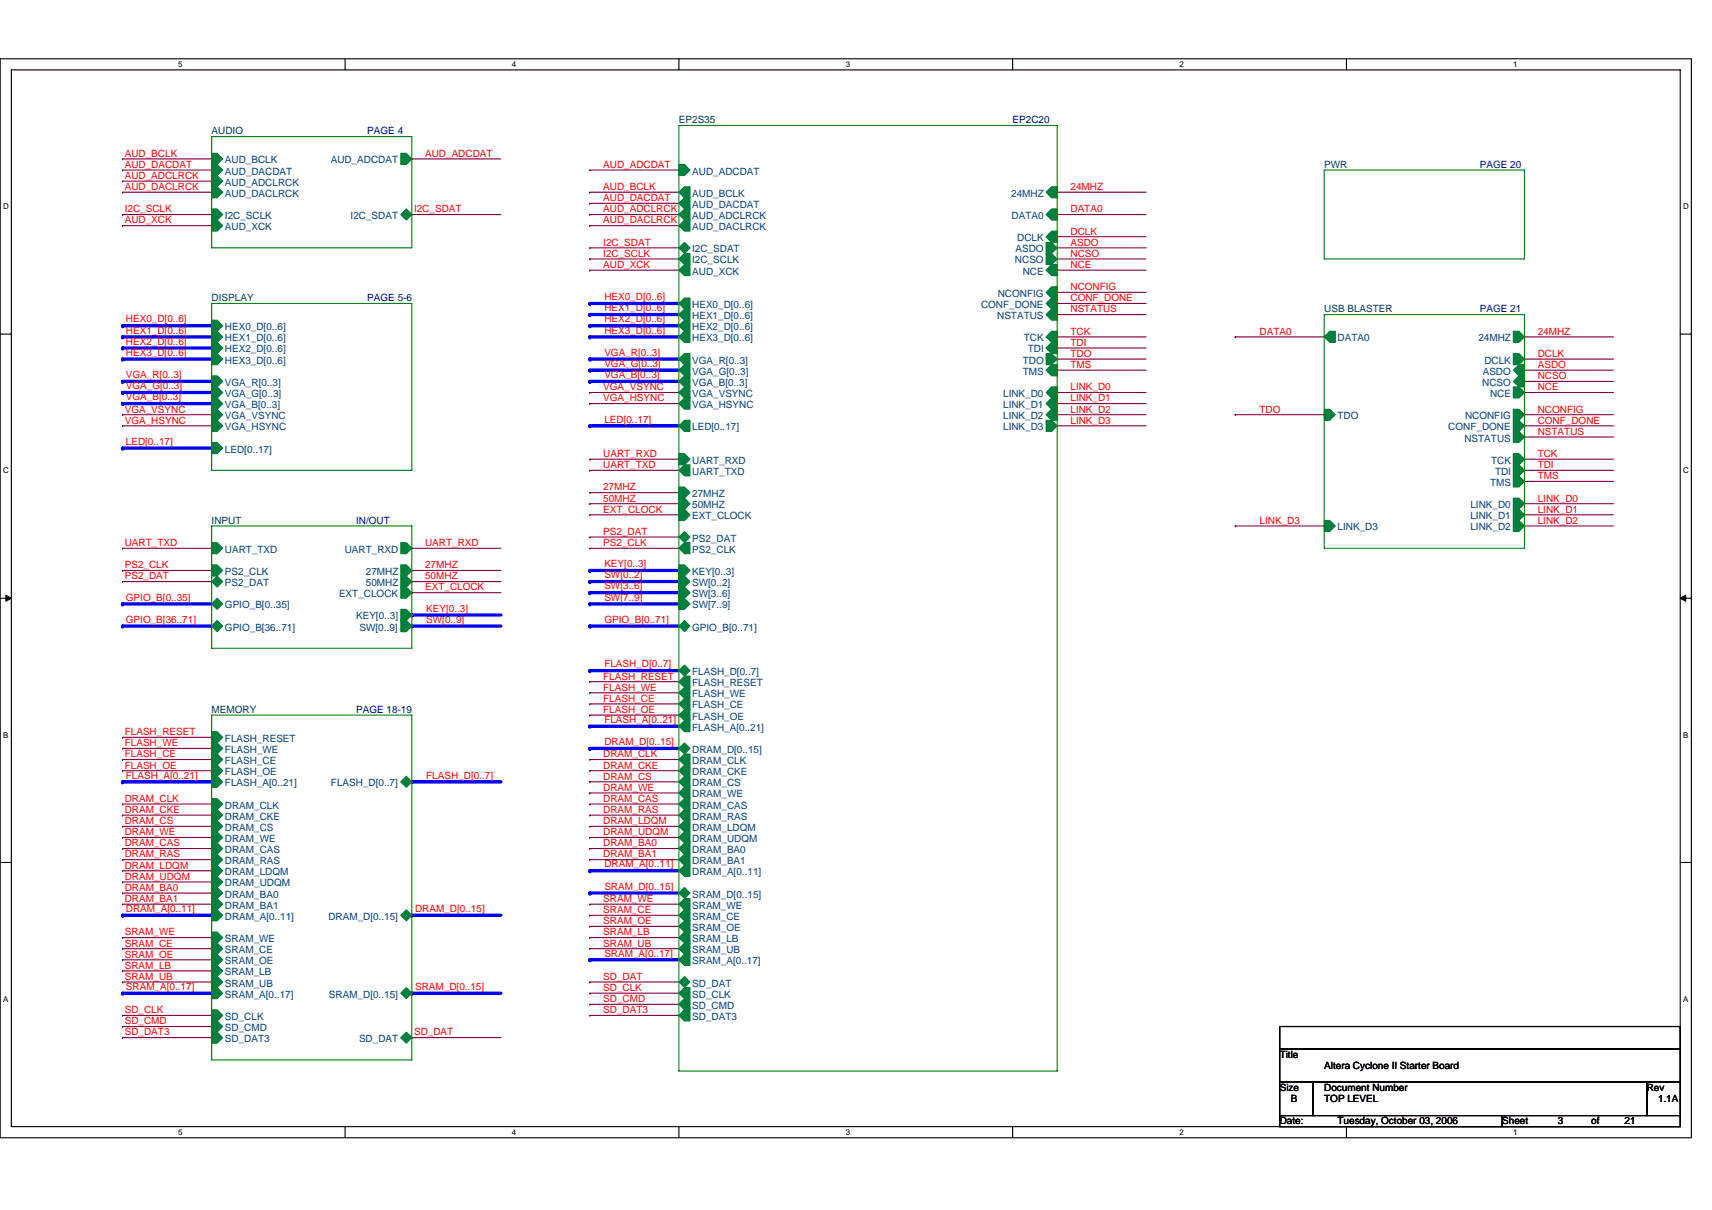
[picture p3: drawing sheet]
<svg xmlns="http://www.w3.org/2000/svg" width="297mm" height="210mm" viewBox="0 0 297 210" stroke-linecap="round" stroke-linejoin="round" font-family="sans-serif">
<path d="M0 10.2h293.5v187.2h-293.5zM2 12.1h289.5v183.4h-289.5z" fill="none" stroke="#000" stroke-width=".19"/>
<g fill="#fff">
<path d="M30.9 10.4h.8v1.6h-.8z"/>
<path d="M30.9 195.7h.8v1.6h-.8z"/>
</g>
<path d="M59.9 10.2v1.9M59.9 195.5v1.9" fill="none" stroke="#000" stroke-width=".19"/>
<g fill="#fff">
<path d="M88.8 10.4h.8v1.6h-.8z"/>
<path d="M88.8 195.7h.8v1.6h-.8z"/>
</g>
<path d="M117.8 10.2v1.9M117.8 195.5v1.9" fill="none" stroke="#000" stroke-width=".19"/>
<g fill="#fff">
<path d="M146.7 10.4h.8v1.6h-.8z"/>
<path d="M146.7 195.7h.8v1.6h-.8z"/>
</g>
<path d="M175.7 10.2v1.9M175.7 195.5v1.9" fill="none" stroke="#000" stroke-width=".19"/>
<g fill="#fff">
<path d="M204.7 10.4h.7v1.6h-.7z"/>
<path d="M204.7 195.7h.7v1.6h-.7z"/>
</g>
<path d="M233.6 10.2v1.9M233.6 195.5v1.9" fill="none" stroke="#000" stroke-width=".19"/>
<g fill="#fff">
<path d="M262.6 10.4h.7v1.6h-.7z"/>
<path d="M262.6 195.7h.7v1.6h-.7z"/>
<path d="M.5 35.1h1v1.5h-1z"/>
<path d="M292 35.1h1v1.5h-1z"/>
<path d="M.5 80.9h1v1.5h-1z"/>
<path d="M292 80.9h1v1.5h-1z"/>
</g>
<path d="M0 58h2M291.5 58h2" fill="none" stroke="#000" stroke-width=".19"/>
<g fill="#fff">
<path d="M.5 126.7h.9v1.6h-.9z"/>
<path d="M292 126.7h.9v1.6h-.9z"/>
</g>
<path d="M0 103.8h2M291.5 103.8h2" fill="none" stroke="#000" stroke-width=".19"/>
<path d="M1 103.3l1 .5-1 .6zM291.5 103.8l1-.5v1.1z" fill="#000" stroke="#000" stroke-width=".17"/>
<g fill="#fff">
<path d="M.5 172.6h.9v1.5h-.9z"/>
<path d="M292 172.6h.9v1.5h-.9z"/>
</g>
<path d="M0 149.7h2M291.5 149.7h2M222 178.1h69.5v3.9h-69.5zM222 182h69.5v5.8h-69.5zM222 187.8h5.8v5.8h-5.8zM222 193.6h38.6v1.9h-38.6zM227.8 187.8h57.9v5.8h-57.9zM260.6 193.6h30.9v1.9h-30.9zM285.7 187.8h5.8v5.8h-5.8z" fill="none" stroke="#000" stroke-width=".19"/>
<g fill="none" stroke="#800040" stroke-width=".19">
<path d="M21.3 27.6h.1M21.3 29.5h.1M21.3 31.4h.1M21.3 33.4h.1M21.3 37.2h.1M21.3 39.2h.1M21.3 27.6h15.4M21.3 29.5h15.4M21.3 31.4h15.4M21.3 33.4h15.4M21.3 37.2h15.4M21.3 39.2h15.4"/>
<path d="M71.5 27.6h.1M71.5 37.2h.1M71.5 27.6h15.4M71.5 37.2h15.4M102.3 37.2h.1M102.3 33.4h.1M102.3 35.3h.1M102.3 39.2h.1M102.3 29.5h.1M102.3 29.5h15.5M102.3 33.4h15.5M102.3 37.2h15.5"/>
<path d="M102.3 39.2h15.5M102.3 35.3h15.5M183.4 37.2h.1M183.4 33.4h.1M183.4 33.4h15.5M183.4 37.2h15.5M102.3 44.9h.1M102.3 46.9h.1M102.3 43h.1M102.3 44.9h15.5M102.3 46.9h15.5M102.3 43h15.5"/>
<path d="M183.4 50.7h.1M183.4 52.7h.1M183.4 54.6h.1M183.4 46.9h.1M183.4 58.5h.1M183.4 43h.1M183.4 44.9h.1M183.4 41.1h.1M183.4 58.5h15.5M183.4 44.9h15.5M183.4 46.9h15.5M183.4 50.7h15.5"/>
<path d="M183.4 52.7h15.5M183.4 54.6h15.5M183.4 43h15.5M183.4 41.1h15.5M214.3 58.5h.1M214.3 58.5h15.5M264.5 58.5h.1M264.5 58.5h15.4M21.3 72h.1M21.3 73.9h.1M21.3 72h15.4M21.3 73.9h15.4"/>
<path d="M102.3 79.7h.1M102.3 70h.1M102.3 68.1h.1M102.3 68.1h15.5M102.3 79.7h15.5M102.3 70h15.5M183.4 62.3h.1M183.4 64.2h.1M183.4 60.4h.1M183.4 73.9h.1M183.4 68.1h.1M183.4 70h.1"/>
<path d="M183.4 72h.1M183.4 72h15.5M183.4 68.1h15.5M183.4 73.9h15.5M183.4 64.2h15.5M183.4 62.3h15.5M183.4 60.4h15.5M183.4 70h15.5M214.3 72h.1M214.3 72h15.5M264.5 75.8h.1M264.5 66.2h.1"/>
<path d="M264.5 68.1h.1M264.5 73.9h.1M264.5 79.7h.1M264.5 72h.1M264.5 64.2h.1M264.5 62.3h.1M264.5 72h15.4M264.5 75.8h15.4M264.5 66.2h15.4M264.5 68.1h15.4M264.5 73.9h15.4M264.5 79.7h15.4"/>
<path d="M264.5 64.2h15.4M264.5 62.3h15.4M21.3 99h.1M21.3 95.1h.1M21.3 95.1h15.4M21.3 99h15.4M71.5 95.1h.1M71.5 99h.1M71.5 95.1h15.4M71.5 99h15.4M102.3 85.5h.1M102.3 89.3h.1"/>
<path d="M102.3 93.2h.1M102.3 87.4h.1M102.3 81.6h.1M102.3 95.1h.1M102.3 81.6h15.5M102.3 95.1h15.5M102.3 85.5h15.5M102.3 89.3h15.5M102.3 93.2h15.5M102.3 87.4h15.5M214.3 91.3h.1M214.3 91.3h15.5"/>
<path d="M264.5 81.6h.1M264.5 83.5h.1M264.5 87.4h.1M264.5 89.3h.1M264.5 91.3h.1M264.5 81.6h15.4M264.5 83.5h15.4M264.5 89.3h15.4M264.5 87.4h15.4M264.5 91.3h15.4M21.3 100.9h.1M21.3 100.9h15.4"/>
<path d="M71.5 100.9h.1M71.5 102.8h.1M71.5 100.9h15.4M71.5 102.8h15.4M102.3 118.3h.1M102.3 118.3h15.5M21.3 131.8h.1M21.3 133.8h.1M21.3 139.5h.1M21.3 128h.1M21.3 129.9h.1M21.3 131.8h15.4"/>
<path d="M21.3 133.8h15.4M21.3 139.5h15.4M21.3 128h15.4M21.3 129.9h15.4M102.3 124.1h.1M102.3 122.2h.1M102.3 120.2h.1M102.3 135.7h.1M102.3 139.5h.1M102.3 131.8h.1M102.3 133.8h.1M102.3 137.6h.1"/>
<path d="M102.3 124.1h15.5M102.3 122.2h15.5M102.3 120.2h15.5M102.3 131.8h15.5M102.3 133.8h15.5M102.3 139.5h15.5M102.3 135.7h15.5M102.3 137.6h15.5M21.3 151.1h.1M21.3 153.1h.1M21.3 141.5h.1M21.3 155h.1"/>
<path d="M21.3 156.9h.1M21.3 145.3h.1M21.3 147.3h.1M21.3 149.2h.1M21.3 143.4h.1M21.3 151.1h15.4M21.3 153.1h15.4M21.3 141.5h15.4M21.3 155h15.4M21.3 156.9h15.4M21.3 145.3h15.4M21.3 147.3h15.4"/>
<path d="M21.3 149.2h15.4M21.3 143.4h15.4M102.3 158.8h.1M102.3 156.9h.1M102.3 149.2h.1M102.3 143.4h.1M102.3 145.3h.1M102.3 147.3h.1M102.3 141.5h.1M102.3 141.5h15.5M102.3 156.9h15.5M102.3 145.3h15.5"/>
<path d="M102.3 147.3h15.5M102.3 149.2h15.5M102.3 143.4h15.5M102.3 158.8h15.5M21.3 162.7h.1M21.3 164.6h.1M21.3 166.6h.1M21.3 170.4h.1M21.3 168.5h.1M21.3 178.1h.1M21.3 176.2h.1M21.3 176.2h15.4"/>
<path d="M21.3 162.7h15.4M21.3 164.6h15.4M21.3 166.6h15.4M21.3 170.4h15.4M21.3 168.5h15.4M21.3 178.1h15.4M102.3 172.4h.1M102.3 174.3h.1M102.3 176.2h.1M102.3 170.4h.1M102.3 160.8h.1M102.3 164.6h.1"/>
<path d="M102.3 162.7h.1M102.3 172.4h15.5M102.3 174.3h15.5M102.3 176.2h15.5M102.3 162.7h15.5M102.3 164.6h15.5M102.3 170.4h15.5M102.3 160.8h15.5M21.3 180.1h.1M21.3 180.1h15.4M71.5 180.1h.1M71.5 180.1h15.4"/>
</g>
<g fill="none" stroke="#00f" stroke-width=".57">
<path d="M21.3 56.5h.1M21.3 58.5h.1M21.3 56.5h15.4M21.3 58.5h15.4M102.3 58.5h.1M102.3 56.5h.1M102.3 54.6h.1M102.3 52.7h.1M102.3 56.5h15.5M102.3 58.5h15.5M102.3 54.6h15.5M102.3 52.7h15.5"/>
<path d="M21.3 60.4h.1M21.3 62.3h.1M21.3 70h.1M21.3 66.2h.1M21.3 68.1h.1M21.3 77.8h.1M21.3 60.4h15.4M21.3 62.3h15.4M21.3 70h15.4M21.3 66.2h15.4M21.3 68.1h15.4M21.3 77.8h15.4"/>
<path d="M102.3 62.3h.1M102.3 64.2h.1M102.3 66.2h.1M102.3 73.9h.1M102.3 62.3h15.5M102.3 66.2h15.5M102.3 64.2h15.5M102.3 73.9h15.5M102.3 99h.1M102.3 99h15.5M21.3 104.8h.1M21.3 108.6h.1"/>
<path d="M21.3 108.6h15.4M21.3 104.8h15.4M71.5 108.6h.1M71.5 106.7h.1M71.5 108.6h15.4M71.5 106.7h15.4M102.3 100.9h.1M102.3 102.8h.1M102.3 104.8h.1M102.3 108.6h.1M102.3 116.4h.1M102.3 108.6h15.5"/>
<path d="M102.3 100.9h15.5M102.3 102.8h15.5M102.3 104.8h15.5M102.3 116.4h15.5M21.3 135.7h.1M21.3 135.7h15.4M71.5 135.7h.1M71.5 135.7h15.4M102.3 126h.1M102.3 129.9h.1M102.3 126h15.5M102.3 129.9h15.5"/>
<path d="M21.3 158.8h.1M21.3 158.8h15.4M71.5 158.8h.1M71.5 158.8h15.4M102.3 155h.1M102.3 151.1h.1M102.3 155h15.5M102.3 151.1h15.5M21.3 172.4h.1M21.3 172.4h15.4M71.5 172.4h.1M71.5 172.4h15.4"/>
<path d="M102.3 166.6h.1M102.3 166.6h15.5"/>
</g>
<g fill="#008040" stroke="#008040" stroke-width=".19">
<path d="M36.7 98h1l.9 1-.9 1h-1z" fill-rule="evenodd"/>
<path d="M36.7 100.9l1-.9 .9 .9-.9 1z" fill-rule="evenodd"/>
<path d="M36.7 94.2h1l.9 .9-.9 1h-1z" fill-rule="evenodd"/>
<path d="M69.5 94.2h1l1 .9-1 1h-1z" fill-rule="evenodd"/>
<path d="M69.5 105.7h1l1 1-1 1h-1z" fill-rule="evenodd"/>
<path d="M69.5 100h1l1 .9-1 1h-1z" fill-rule="evenodd"/>
<path d="M69.5 101.9h1l1 .9-1 1h-1z" fill-rule="evenodd"/>
<path d="M69.5 98h1l1 1-1 1h-1z" fill-rule="evenodd"/>
<path d="M69.5 107.7h1l1 .9-1 1h-1z" fill-rule="evenodd"/>
<path d="M37.7 103.8l.9 1-.9 .9-1-.9z" fill-rule="evenodd"/>
<path d="M37.7 107.7l.9 .9-.9 1-1-1z" fill-rule="evenodd"/>
<path d="M230.7 57.5h1v1.9h-1l-.9-.9z" fill-rule="evenodd"/>
<path d="M262.6 66.2l.9-1h1v1.9h-1z" fill-rule="evenodd"/>
<path d="M262.6 61.4h.9l1 .9-1 1h-.9z" fill-rule="evenodd"/>
<path d="M262.6 64.2l.9-.9h1v1.9h-1z" fill-rule="evenodd"/>
<path d="M229.8 71h.9l1 1-1 .9h-.9z" fill-rule="evenodd"/>
<path d="M262.6 82.6h.9l1 .9-1 1h-.9z" fill-rule="evenodd"/>
<path d="M262.6 80.7h.9l1 .9-1 1h-.9z" fill-rule="evenodd"/>
<path d="M262.6 71h.9l1 1-1 .9h-.9z" fill-rule="evenodd"/>
<path d="M262.6 78.7h.9l1 1-1 1h-.9z" fill-rule="evenodd"/>
<path d="M262.6 72.9h.9l1 1-1 1h-.9z" fill-rule="evenodd"/>
<path d="M262.6 67.1h.9l1 1-1 1h-.9z" fill-rule="evenodd"/>
<path d="M262.6 74.9h.9l1 .9-1 1h-.9z" fill-rule="evenodd"/>
<path d="M229.8 90.3h.9l1 1-1 .9h-.9z" fill-rule="evenodd"/>
<path d="M262.6 86.4h.9l1 1-1 1h-.9z" fill-rule="evenodd"/>
<path d="M262.6 88.4h.9l1 .9-1 1h-.9z" fill-rule="evenodd"/>
<path d="M262.6 90.3h.9l1 1-1 .9h-.9z" fill-rule="evenodd"/>
<path d="M262.6 57.5h.9l1 1-1 .9h-.9z" fill-rule="evenodd"/>
<path d="M36.7 127h1l.9 1-.9 .9h-1z" fill-rule="evenodd"/>
<path d="M36.7 128.9h1l.9 1-.9 1h-1z" fill-rule="evenodd"/>
<path d="M36.7 134.7h1l.9 1-.9 .9h-1z" fill-rule="evenodd"/>
<path d="M36.7 130.9h1l.9 .9-.9 1h-1z" fill-rule="evenodd"/>
<path d="M36.7 132.8h1l.9 1-.9 .9h-1z" fill-rule="evenodd"/>
<path d="M70.5 134.7l1 1-1 .9-1-.9z" fill-rule="evenodd"/>
<path d="M36.7 157.9h1l.9 .9-.9 1h-1z" fill-rule="evenodd"/>
<path d="M36.7 150.2h1l.9 .9-.9 1h-1z" fill-rule="evenodd"/>
<path d="M36.7 152.1h1l.9 1-.9 .9h-1z" fill-rule="evenodd"/>
<path d="M36.7 138.6h1l.9 .9-.9 1h-1z" fill-rule="evenodd"/>
<path d="M36.7 140.5h1l.9 1-.9 .9h-1z" fill-rule="evenodd"/>
<path d="M36.7 154h1l.9 1-.9 .9h-1z" fill-rule="evenodd"/>
<path d="M36.7 155.9h1l.9 1-.9 1h-1z" fill-rule="evenodd"/>
<path d="M69.5 158.8l1-.9 1 .9-1 1z" fill-rule="evenodd"/>
<path d="M36.7 144.4h1l.9 .9-.9 1h-1z" fill-rule="evenodd"/>
<path d="M36.7 146.3h1l.9 1-.9 .9h-1z" fill-rule="evenodd"/>
<path d="M36.7 148.2h1l.9 1-.9 1h-1z" fill-rule="evenodd"/>
<path d="M36.7 142.4h1l.9 1-.9 1h-1z" fill-rule="evenodd"/>
<path d="M36.7 171.4h1l.9 1-.9 .9h-1z" fill-rule="evenodd"/>
<path d="M69.5 172.4l1-1 1 1-1 .9z" fill-rule="evenodd"/>
<path d="M36.7 161.7h1l.9 1-.9 1h-1z" fill-rule="evenodd"/>
<path d="M36.7 163.7h1l.9 .9-.9 1h-1z" fill-rule="evenodd"/>
<path d="M36.7 165.6h1l.9 1-.9 .9h-1z" fill-rule="evenodd"/>
<path d="M69.5 180.1l1-1 1 1-1 .9z" fill-rule="evenodd"/>
<path d="M36.7 177.2h1l.9 .9-.9 1h-1z" fill-rule="evenodd"/>
<path d="M36.7 175.2h1l.9 1-.9 1h-1z" fill-rule="evenodd"/>
<path d="M36.7 169.5h1l.9 .9-.9 1h-1z" fill-rule="evenodd"/>
<path d="M36.7 167.5h1l.9 1-.9 1h-1z" fill-rule="evenodd"/>
<path d="M36.7 179.1h1l.9 1-.9 .9h-1z" fill-rule="evenodd"/>
<path d="M36.7 55.6h1l.9 .9-.9 1h-1z" fill-rule="evenodd"/>
<path d="M36.7 57.5h1l.9 1-.9 .9h-1z" fill-rule="evenodd"/>
<path d="M36.7 59.4h1l.9 1-.9 1h-1z" fill-rule="evenodd"/>
<path d="M36.7 61.4h1l.9 .9-.9 1h-1z" fill-rule="evenodd"/>
<path d="M36.7 69.1h1l.9 .9-.9 1h-1z" fill-rule="evenodd"/>
<path d="M36.7 67.1h1l.9 1-.9 1h-1z" fill-rule="evenodd"/>
<path d="M36.7 76.8h1l.9 1-.9 .9h-1z" fill-rule="evenodd"/>
<path d="M36.7 71h1l.9 1-.9 .9h-1z" fill-rule="evenodd"/>
<path d="M36.7 72.9h1l.9 1-.9 1h-1z" fill-rule="evenodd"/>
<path d="M36.7 65.2h1l.9 1-.9 .9h-1z" fill-rule="evenodd"/>
<path d="M36.7 26.6h1l.9 1-.9 .9h-1z" fill-rule="evenodd"/>
<path d="M36.7 28.5h1l.9 1-.9 1h-1z" fill-rule="evenodd"/>
<path d="M36.7 30.5h1l.9 .9-.9 1h-1z" fill-rule="evenodd"/>
<path d="M36.7 32.4h1l.9 1-.9 .9h-1z" fill-rule="evenodd"/>
<path d="M69.5 26.6h1l1 1-1 .9h-1z" fill-rule="evenodd"/>
<path d="M70.5 36.3l1 .9-1 1-1-1z" fill-rule="evenodd"/>
<path d="M36.7 36.3h1l.9 .9-.9 1h-1z" fill-rule="evenodd"/>
<path d="M36.7 38.2h1l.9 1-.9 .9h-1z" fill-rule="evenodd"/>
<path d="M182.5 49.8h.9v1.9h-.9l-1-1z" fill-rule="evenodd"/>
<path d="M182.5 59.4h.9v2h-.9l-1-1z" fill-rule="evenodd"/>
<path d="M181.5 64.2l1-.9h.9v1.9h-.9z" fill-rule="evenodd"/>
<path d="M181.5 61.4h1l.9 .9-.9 1h-1z" fill-rule="evenodd"/>
<path d="M181.5 52.7l1-1h.9v1.9h-.9z" fill-rule="evenodd"/>
<path d="M182.5 53.6h.9v2h-.9l-1-1z" fill-rule="evenodd"/>
<path d="M182.5 57.5h.9v1.9h-.9l-1-.9z" fill-rule="evenodd"/>
<path d="M182.5 45.9h.9v1.9h-.9l-1-.9z" fill-rule="evenodd"/>
<path d="M181.5 42.1h1l.9 .9-.9 1h-1z" fill-rule="evenodd"/>
<path d="M182.5 40.1h.9v2h-.9l-1-1z" fill-rule="evenodd"/>
<path d="M181.5 44h1l.9 .9-.9 1h-1z" fill-rule="evenodd"/>
<path d="M182.5 36.3h.9v1.9h-.9l-1-1z" fill-rule="evenodd"/>
<path d="M117.8 126l1-.9h.9v1.9h-.9z" fill-rule="evenodd"/>
<path d="M117.8 116.4l1-1 .9 1-.9 .9z" fill-rule="evenodd"/>
<path d="M117.8 170.4l1-.9 .9 .9-.9 1z" fill-rule="evenodd"/>
<path d="M117.8 172.4l1-1h.9v1.9h-.9z" fill-rule="evenodd"/>
<path d="M117.8 174.3l1-1h.9v1.9h-.9z" fill-rule="evenodd"/>
<path d="M117.8 98h1l.9 1-.9 1h-1z" fill-rule="evenodd"/>
<path d="M117.8 158.8l1-.9h.9v1.9h-.9z" fill-rule="evenodd"/>
<path d="M117.8 156.9l1-1h.9v2h-.9z" fill-rule="evenodd"/>
<path d="M117.8 166.6l1-1h.9v1.9h-.9z" fill-rule="evenodd"/>
<path d="M117.8 155l1-1 .9 1-.9 .9z" fill-rule="evenodd"/>
<path d="M117.8 160.8l1-1h.9v1.9h-.9z" fill-rule="evenodd"/>
<path d="M117.8 122.2l1-1h.9v1.9h-.9z" fill-rule="evenodd"/>
<path d="M117.8 124.1l1-1h.9v2h-.9z" fill-rule="evenodd"/>
<path d="M117.8 118.3l1-1h.9v2h-.9z" fill-rule="evenodd"/>
<path d="M117.8 120.2l1-.9h.9v1.9h-.9z" fill-rule="evenodd"/>
<path d="M117.8 84.5h1l.9 1-.9 .9h-1z" fill-rule="evenodd"/>
<path d="M181.5 72l1-1h.9v1.9h-.9z" fill-rule="evenodd"/>
<path d="M117.8 176.2l1-1h.9v2h-.9z" fill-rule="evenodd"/>
<path d="M181.5 72.9h1l.9 1-.9 1h-1z" fill-rule="evenodd"/>
<path d="M117.8 46.9l1-1h.9v1.9h-.9z" fill-rule="evenodd"/>
<path d="M117.8 33.4l1-1h.9v1.9h-.9z" fill-rule="evenodd"/>
<path d="M117.8 35.3l1-1h.9v2h-.9z" fill-rule="evenodd"/>
<path d="M117.8 39.2l1-1h.9v1.9h-.9z" fill-rule="evenodd"/>
<path d="M117.8 37.2l1-.9h.9v1.9h-.9z" fill-rule="evenodd"/>
<path d="M117.8 28.5h1l.9 1-.9 1h-1z" fill-rule="evenodd"/>
<path d="M117.8 44.9l1-.9h.9v1.9h-.9z" fill-rule="evenodd"/>
<path d="M117.8 43l1-.9 .9 .9-.9 1z" fill-rule="evenodd"/>
<path d="M117.8 78.7h1l.9 1-.9 1h-1z" fill-rule="evenodd"/>
<path d="M117.8 81.6l1-.9h.9v1.9h-.9z" fill-rule="evenodd"/>
<path d="M117.8 95.1l1-.9h.9v1.9h-.9z" fill-rule="evenodd"/>
<path d="M117.8 93.2l1-1 .9 1-.9 1z" fill-rule="evenodd"/>
<path d="M117.8 58.5l1-1h.9v1.9h-.9z" fill-rule="evenodd"/>
<path d="M117.8 56.5l1-.9h.9v1.9h-.9z" fill-rule="evenodd"/>
<path d="M117.8 54.6l1-1h.9v2h-.9z" fill-rule="evenodd"/>
<path d="M117.8 52.7l1-1h.9v1.9h-.9z" fill-rule="evenodd"/>
<path d="M117.8 100h1l.9 .9-.9 1h-1z" fill-rule="evenodd"/>
<path d="M117.8 145.3l1-.9h.9v1.9h-.9z" fill-rule="evenodd"/>
<path d="M117.8 143.4l1-1h.9v2h-.9z" fill-rule="evenodd"/>
<path d="M117.8 129.9l1-1 .9 1-.9 1z" fill-rule="evenodd"/>
<path d="M117.8 149.2l1-1h.9v2h-.9z" fill-rule="evenodd"/>
<path d="M117.8 135.7l1-1h.9v1.9h-.9z" fill-rule="evenodd"/>
<path d="M117.8 147.3l1-1h.9v1.9h-.9z" fill-rule="evenodd"/>
<path d="M117.8 141.5l1-1h.9v1.9h-.9z" fill-rule="evenodd"/>
<path d="M117.8 133.8l1-1h.9v1.9h-.9z" fill-rule="evenodd"/>
<path d="M117.8 139.5l1-.9h.9v1.9h-.9z" fill-rule="evenodd"/>
<path d="M117.8 131.8l1-.9h.9v1.9h-.9z" fill-rule="evenodd"/>
<path d="M117.8 137.6l1-1h.9v2h-.9z" fill-rule="evenodd"/>
<path d="M117.8 151.1l1-.9h.9v1.9h-.9z" fill-rule="evenodd"/>
<path d="M117.8 86.4h1l.9 1-.9 1h-1z" fill-rule="evenodd"/>
<path d="M117.8 88.4h1l.9 .9-.9 1h-1z" fill-rule="evenodd"/>
<path d="M117.8 164.6l1-.9h.9v1.9h-.9z" fill-rule="evenodd"/>
<path d="M118.8 161.7h.9v2h-.9l-1-1z" fill-rule="evenodd"/>
<path d="M182.5 67.1h.9v2h-.9l-1-1z" fill-rule="evenodd"/>
<path d="M182.5 69.1h.9v1.9h-.9l-1-1z" fill-rule="evenodd"/>
<path d="M117.8 66.2l1-1h.9v1.9h-.9z" fill-rule="evenodd"/>
<path d="M117.8 64.2l1-.9h.9v1.9h-.9z" fill-rule="evenodd"/>
<path d="M117.8 68.1l1-1h.9v2h-.9z" fill-rule="evenodd"/>
<path d="M117.8 70l1-.9h.9v1.9h-.9z" fill-rule="evenodd"/>
<path d="M117.8 62.3l1-.9h.9v1.9h-.9z" fill-rule="evenodd"/>
<path d="M117.8 73.9l1-1h.9v2h-.9z" fill-rule="evenodd"/>
<path d="M117.8 101.9h1l.9 .9-.9 1h-1z" fill-rule="evenodd"/>
<path d="M117.8 103.8h1l.9 1-.9 .9h-1z" fill-rule="evenodd"/>
<path d="M181.5 33.4l1-1h.9v1.9h-.9z" fill-rule="evenodd"/>
<path d="M117.8 108.6l1-.9 .9 .9-.9 1z" fill-rule="evenodd"/>
</g>
<path d="M36.7 23.7h34.8v19.3h-34.8zM117.8 21.8h65.6v164.1h-65.6zM229.8 29.5h34.7v15.4h-34.7zM36.7 52.7h34.8v28.9h-34.8zM229.8 54.6h34.7v40.5h-34.7zM36.7 91.3h34.8v21.2h-34.8zM36.7 124.1h34.8v59.8h-34.8z" fill="none" stroke="#008000" stroke-width=".19"/>
<g font-size="1.7" fill="#004040">
<text x="36.7" y="23.3">AUDIO</text>
<text x="117.8" y="21.4">EP2S35</text>
<text x="229.8" y="29.1">PWR</text>
<text x="36.7" y="52.3">DISPLAY</text>
<text x="229.8" y="54.2">USB BLASTER</text>
<text x="36.7" y="90.9">INPUT</text>
<text x="36.7" y="123.7">MEMORY</text>
</g>
<g font-size="1.7" fill="#000080">
<text x="63.7" y="23.3">PAGE 4</text>
<text x="175.7" y="21.4">EP2C20</text>
<text x="256.8" y="29.1">PAGE 20</text>
<text x="63.7" y="52.3">PAGE 5-6</text>
<text x="256.8" y="54.2">PAGE 21</text>
<text x="61.8" y="90.9">IN/OUT</text>
<text x="61.8" y="123.7">PAGE 18-19</text>
</g>
<g font-size="1.7" fill="#f00">
<text x="21.7" y="27.2">AUD_BCLK</text>
<text x="21.7" y="29.1">AUD_DACDAT</text>
<text x="73.8" y="27.2">AUD_ADCDAT</text>
<text x="104.7" y="29.1">AUD_ADCDAT</text>
<text x="21.7" y="31.1">AUD_ADCLRCK</text>
<text x="21.7" y="33">AUD_DACLRCK</text>
<text x="104.7" y="33">AUD_BCLK</text>
<text x="104.7" y="34.9">AUD_DACDAT</text>
<text x="185.7" y="33">24MHZ</text>
<text x="21.7" y="36.9">I2C_SCLK</text>
<text x="21.7" y="38.8">AUD_XCK</text>
<text x="71.8" y="36.9">I2C_SDAT</text>
<text x="104.7" y="36.9">AUD_ADCLRCK</text>
<text x="104.7" y="38.8">AUD_DACLRCK</text>
<text x="185.7" y="36.9">DATA0</text>
<text x="185.7" y="40.7">DCLK</text>
<text x="104.7" y="44.6">I2C_SCLK</text>
<text x="104.7" y="46.5">AUD_XCK</text>
<text x="104.7" y="42.6">I2C_SDAT</text>
<text x="185.7" y="46.5">NCE</text>
<text x="185.7" y="42.6">ASDO</text>
<text x="185.7" y="44.6">NCSO</text>
<text x="104.9" y="52.1">HEX0_D[0..6]</text>
<text x="185.7" y="50.4">NCONFIG</text>
<text x="185.7" y="52.3">CONF_DONE</text>
<text x="21.8" y="56">HEX0_D[0..6]</text>
<text x="21.8" y="57.9">HEX1_D[0..6]</text>
<text x="21.8" y="59.8">HEX2_D[0..6]</text>
<text x="104.9" y="57.9">HEX3_D[0..6]</text>
<text x="104.9" y="56">HEX2_D[0..6]</text>
<text x="104.9" y="54">HEX1_D[0..6]</text>
<text x="185.7" y="54.2">NSTATUS</text>
<text x="185.7" y="58.1">TCK</text>
<text x="218.5" y="58.1">DATA0</text>
<text x="266.8" y="58.1">24MHZ</text>
<text x="21.8" y="61.7">HEX3_D[0..6]</text>
<text x="21.8" y="65.6">VGA_R[0..3]</text>
<text x="104.9" y="61.7">VGA_R[0..3]</text>
<text x="104.9" y="63.7">VGA_G[0..3]</text>
<text x="104.9" y="65.6">VGA_B[0..3]</text>
<text x="185.7" y="61.9">TDO</text>
<text x="185.7" y="63.9">TMS</text>
<text x="185.7" y="60">TDI</text>
<text x="266.8" y="65.8">NCSO</text>
<text x="266.8" y="63.9">ASDO</text>
<text x="266.8" y="61.9">DCLK</text>
<text x="21.7" y="71.6">VGA_VSYNC</text>
<text x="21.8" y="69.5">VGA_B[0..3]</text>
<text x="21.8" y="67.5">VGA_G[0..3]</text>
<text x="104.7" y="69.7">VGA_HSYNC</text>
<text x="104.7" y="67.7">VGA_VSYNC</text>
<text x="185.7" y="67.7">LINK_D0</text>
<text x="185.7" y="69.7">LINK_D1</text>
<text x="185.7" y="71.6">LINK_D2</text>
<text x="218.5" y="71.6">TDO</text>
<text x="266.8" y="67.7">NCE</text>
<text x="266.8" y="71.6">NCONFIG</text>
<text x="21.7" y="73.5">VGA_HSYNC</text>
<text x="21.8" y="77.2">LED[0..17]</text>
<text x="104.9" y="73.3">LED[0..17]</text>
<text x="185.7" y="73.5">LINK_D3</text>
<text x="266.8" y="75.5">NSTATUS</text>
<text x="266.8" y="73.5">CONF_DONE</text>
<text x="104.7" y="79.3">UART_RXD</text>
<text x="104.7" y="81.2">UART_TXD</text>
<text x="266.8" y="79.3">TCK</text>
<text x="266.8" y="81.2">TDI</text>
<text x="266.8" y="83.2">TMS</text>
<text x="104.7" y="85.1">27MHZ</text>
<text x="104.7" y="89">EXT_CLOCK</text>
<text x="104.7" y="87">50MHZ</text>
<text x="266.8" y="87">LINK_D0</text>
<text x="266.8" y="89">LINK_D1</text>
<text x="21.7" y="94.8">UART_TXD</text>
<text x="73.8" y="94.8">UART_RXD</text>
<text x="104.7" y="92.8">PS2_DAT</text>
<text x="104.7" y="94.8">PS2_CLK</text>
<text x="218.5" y="90.9">LINK_D3</text>
<text x="266.8" y="90.9">LINK_D2</text>
<text x="21.7" y="100.5">PS2_DAT</text>
<text x="21.7" y="98.6">PS2_CLK</text>
<text x="73.8" y="100.5">50MHZ</text>
<text x="73.8" y="98.6">27MHZ</text>
<text x="104.9" y="98.4">KEY[0..3]</text>
<text x="104.9" y="100.4">SW[0..2]</text>
<text x="21.8" y="104.2">GPIO_B[0..35]</text>
<text x="73.8" y="102.5">EXT_CLOCK</text>
<text x="74" y="106.2">KEY[0..3]</text>
<text x="104.9" y="102.3">SW[3..6]</text>
<text x="104.9" y="104.2">SW[7..9]</text>
<text x="21.8" y="108.1">GPIO_B[36..71]</text>
<text x="74" y="108.1">SW[0..9]</text>
<text x="104.9" y="108.1">GPIO_B[0..71]</text>
<text x="104.7" y="117.9">FLASH_RESET</text>
<text x="104.7" y="119.8">FLASH_WE</text>
<text x="104.9" y="115.8">FLASH_D[0..7]</text>
<text x="104.7" y="123.7">FLASH_OE</text>
<text x="104.7" y="121.8">FLASH_CE</text>
<text x="104.9" y="125.5">FLASH_A[0..21]</text>
<text x="21.7" y="131.4">FLASH_CE</text>
<text x="21.7" y="127.6">FLASH_RESET</text>
<text x="21.7" y="129.5">FLASH_WE</text>
<text x="104.7" y="131.4">DRAM_CLK</text>
<text x="104.9" y="129.3">DRAM_D[0..15]</text>
<text x="21.7" y="133.4">FLASH_OE</text>
<text x="21.8" y="135.1">FLASH_A[0..21]</text>
<text x="74" y="135.1">FLASH_D[0..7]</text>
<text x="104.7" y="135.3">DRAM_CS</text>
<text x="104.7" y="133.4">DRAM_CKE</text>
<text x="104.7" y="137.2">DRAM_WE</text>
<text x="21.7" y="139.1">DRAM_CLK</text>
<text x="21.7" y="141.1">DRAM_CKE</text>
<text x="21.7" y="143">DRAM_CS</text>
<text x="104.7" y="139.1">DRAM_CAS</text>
<text x="104.7" y="143">DRAM_LDQM</text>
<text x="104.7" y="141.1">DRAM_RAS</text>
<text x="21.7" y="144.9">DRAM_WE</text>
<text x="21.7" y="146.9">DRAM_CAS</text>
<text x="21.7" y="148.8">DRAM_RAS</text>
<text x="104.7" y="148.8">DRAM_BA1</text>
<text x="104.7" y="144.9">DRAM_UDQM</text>
<text x="104.7" y="146.9">DRAM_BA0</text>
<text x="21.7" y="150.7">DRAM_LDQM</text>
<text x="21.7" y="152.7">DRAM_UDQM</text>
<text x="21.7" y="154.6">DRAM_BA0</text>
<text x="104.9" y="154.4">SRAM_D[0..15]</text>
<text x="104.9" y="150.5">DRAM_A[0..11]</text>
<text x="21.7" y="156.5">DRAM_BA1</text>
<text x="21.8" y="158.3">DRAM_A[0..11]</text>
<text x="72" y="158.3">DRAM_D[0..15]</text>
<text x="104.7" y="158.5">SRAM_CE</text>
<text x="104.7" y="156.5">SRAM_WE</text>
<text x="104.7" y="160.4">SRAM_OE</text>
<text x="21.7" y="162.3">SRAM_WE</text>
<text x="21.7" y="164.3">SRAM_CE</text>
<text x="21.7" y="166.2">SRAM_OE</text>
<text x="104.7" y="164.3">SRAM_UB</text>
<text x="104.7" y="162.3">SRAM_LB</text>
<text x="104.9" y="166">SRAM_A[0..17]</text>
<text x="21.7" y="170">SRAM_UB</text>
<text x="21.7" y="168.1">SRAM_LB</text>
<text x="21.8" y="171.8">SRAM_A[0..17]</text>
<text x="72" y="171.8">SRAM_D[0..15]</text>
<text x="104.7" y="172">SD_CLK</text>
<text x="104.7" y="173.9">SD_CMD</text>
<text x="104.7" y="170">SD_DAT</text>
<text x="21.7" y="179.7">SD_DAT3</text>
<text x="21.7" y="177.8">SD_CMD</text>
<text x="21.7" y="175.8">SD_CLK</text>
<text x="71.8" y="179.7">SD_DAT</text>
<text x="104.7" y="175.8">SD_DAT3</text>
</g>
<g font-size="1.7" fill="#004080">
<text x="39" y="28.4">AUD_BCLK</text>
<text x="57.4" y="28.4">AUD_ADCDAT</text>
<text x="39" y="30.3">AUD_DACDAT</text>
<text x="39" y="32.2">AUD_ADCLRCK</text>
<text x="39" y="34.1">AUD_DACLRCK</text>
<text x="120.1" y="34.1">AUD_BCLK</text>
<text x="120.1" y="30.3">AUD_ADCDAT</text>
<text x="175.4" y="34.1">24MHZ</text>
<text x="39" y="38">I2C_SCLK</text>
<text x="39" y="39.9">AUD_XCK</text>
<text x="60.8" y="38">I2C_SDAT</text>
<text x="120.1" y="36.1">AUD_DACDAT</text>
<text x="120.1" y="39.9">AUD_DACLRCK</text>
<text x="120.1" y="38">AUD_ADCLRCK</text>
<text x="175.5" y="38">DATA0</text>
<text x="176.5" y="41.9">DCLK</text>
<text x="120.1" y="47.7">AUD_XCK</text>
<text x="120.1" y="45.7">I2C_SCLK</text>
<text x="120.1" y="43.8">I2C_SDAT</text>
<text x="176.1" y="45.7">NCSO</text>
<text x="176.2" y="43.8">ASDO</text>
<text x="177.5" y="47.7">NCE</text>
<text x="120.1" y="53.4">HEX0_D[0..6]</text>
<text x="170.2" y="53.4">CONF_DONE</text>
<text x="173.1" y="51.5">NCONFIG</text>
<text x="39" y="57.3">HEX0_D[0..6]</text>
<text x="39" y="59.2">HEX1_D[0..6]</text>
<text x="120.1" y="59.2">HEX3_D[0..6]</text>
<text x="120.1" y="57.3">HEX2_D[0..6]</text>
<text x="120.1" y="55.4">HEX1_D[0..6]</text>
<text x="173" y="55.4">NSTATUS</text>
<text x="177.6" y="59.2">TCK</text>
<text x="232.1" y="59.2">DATA0</text>
<text x="256.5" y="59.2">24MHZ</text>
<text x="39" y="61.2">HEX2_D[0..6]</text>
<text x="39" y="63.1">HEX3_D[0..6]</text>
<text x="120.1" y="65">VGA_G[0..3]</text>
<text x="120.1" y="63.1">VGA_R[0..3]</text>
<text x="177.5" y="63.1">TDO</text>
<text x="177.5" y="65">TMS</text>
<text x="178.3" y="61.2">TDI</text>
<text x="257.3" y="65">ASDO</text>
<text x="257.6" y="63.1">DCLK</text>
<text x="39" y="70.8">VGA_B[0..3]</text>
<text x="39" y="68.9">VGA_G[0..3]</text>
<text x="39" y="67">VGA_R[0..3]</text>
<text x="120.1" y="67">VGA_B[0..3]</text>
<text x="120.1" y="68.9">VGA_VSYNC</text>
<text x="120.1" y="70.8">VGA_HSYNC</text>
<text x="174.1" y="68.9">LINK_D0</text>
<text x="174.1" y="70.8">LINK_D1</text>
<text x="257.2" y="67">NCSO</text>
<text x="258.5" y="68.9">NCE</text>
<text x="39" y="72.7">VGA_VSYNC</text>
<text x="39" y="74.7">VGA_HSYNC</text>
<text x="120.1" y="74.7">LED[0..17]</text>
<text x="174.1" y="72.7">LINK_D2</text>
<text x="174.1" y="74.7">LINK_D3</text>
<text x="232.1" y="72.7">TDO</text>
<text x="251.3" y="74.7">CONF_DONE</text>
<text x="254.1" y="76.6">NSTATUS</text>
<text x="254.2" y="72.7">NCONFIG</text>
<text x="39" y="78.5">LED[0..17]</text>
<text x="120.1" y="80.5">UART_RXD</text>
<text x="120.1" y="82.4">UART_TXD</text>
<text x="258.7" y="80.5">TCK</text>
<text x="259.4" y="82.4">TDI</text>
<text x="120.1" y="86.3">27MHZ</text>
<text x="120.1" y="88.2">50MHZ</text>
<text x="255.1" y="88.2">LINK_D0</text>
<text x="258.5" y="84.3">TMS</text>
<text x="39" y="95.9">UART_TXD</text>
<text x="59.8" y="95.9">UART_RXD</text>
<text x="120.1" y="95.9">PS2_CLK</text>
<text x="120.1" y="94">PS2_DAT</text>
<text x="120.1" y="90.1">EXT_CLOCK</text>
<text x="232.1" y="92.1">LINK_D3</text>
<text x="255.1" y="90.1">LINK_D1</text>
<text x="255.1" y="92.1">LINK_D2</text>
<text x="39" y="99.8">PS2_CLK</text>
<text x="39" y="101.7">PS2_DAT</text>
<text x="63.5" y="101.7">50MHZ</text>
<text x="63.5" y="99.8">27MHZ</text>
<text x="120.1" y="99.8">KEY[0..3]</text>
<text x="120.1" y="101.7">SW[0..2]</text>
<text x="39" y="105.6">GPIO_B[0..35]</text>
<text x="58.8" y="103.6">EXT_CLOCK</text>
<text x="61.8" y="107.5">KEY[0..3]</text>
<text x="120.1" y="103.6">SW[3..6]</text>
<text x="120.1" y="105.6">SW[7..9]</text>
<text x="39" y="109.4">GPIO_B[36..71]</text>
<text x="62.4" y="109.4">SW[0..9]</text>
<text x="120.1" y="109.4">GPIO_B[0..71]</text>
<text x="120.1" y="117.2">FLASH_D[0..7]</text>
<text x="120.1" y="119.1">FLASH_RESET</text>
<text x="120.1" y="122.9">FLASH_CE</text>
<text x="120.1" y="124.9">FLASH_OE</text>
<text x="120.1" y="121">FLASH_WE</text>
<text x="39" y="128.7">FLASH_RESET</text>
<text x="39" y="130.7">FLASH_WE</text>
<text x="120.1" y="126.8">FLASH_A[0..21]</text>
<text x="120.1" y="130.7">DRAM_D[0..15]</text>
<text x="39" y="136.5">FLASH_A[0..21]</text>
<text x="39" y="132.6">FLASH_CE</text>
<text x="39" y="134.5">FLASH_OE</text>
<text x="57.4" y="136.5">FLASH_D[0..7]</text>
<text x="120.1" y="136.5">DRAM_CS</text>
<text x="120.1" y="134.5">DRAM_CKE</text>
<text x="120.1" y="132.6">DRAM_CLK</text>
<text x="39" y="140.3">DRAM_CLK</text>
<text x="39" y="142.2">DRAM_CKE</text>
<text x="120.1" y="142.2">DRAM_RAS</text>
<text x="120.1" y="140.3">DRAM_CAS</text>
<text x="120.1" y="138.4">DRAM_WE</text>
<text x="39" y="146.1">DRAM_WE</text>
<text x="39" y="148">DRAM_CAS</text>
<text x="39" y="150">DRAM_RAS</text>
<text x="39" y="144.2">DRAM_CS</text>
<text x="120.1" y="146.1">DRAM_UDQM</text>
<text x="120.1" y="144.2">DRAM_LDQM</text>
<text x="120.1" y="150">DRAM_BA1</text>
<text x="120.1" y="148">DRAM_BA0</text>
<text x="39" y="151.9">DRAM_LDQM</text>
<text x="39" y="153.8">DRAM_UDQM</text>
<text x="39" y="155.8">DRAM_BA0</text>
<text x="120.1" y="155.8">SRAM_D[0..15]</text>
<text x="120.1" y="151.9">DRAM_A[0..11]</text>
<text x="39" y="159.6">DRAM_A[0..11]</text>
<text x="39" y="157.7">DRAM_BA1</text>
<text x="57" y="159.6">DRAM_D[0..15]</text>
<text x="120.1" y="159.6">SRAM_CE</text>
<text x="120.1" y="157.7">SRAM_WE</text>
<text x="120.1" y="161.5">SRAM_OE</text>
<text x="39" y="163.5">SRAM_WE</text>
<text x="39" y="165.4">SRAM_CE</text>
<text x="39" y="167.3">SRAM_OE</text>
<text x="120.1" y="167.3">SRAM_A[0..17]</text>
<text x="120.1" y="165.4">SRAM_UB</text>
<text x="120.1" y="163.5">SRAM_LB</text>
<text x="39" y="173.1">SRAM_A[0..17]</text>
<text x="39" y="171.2">SRAM_UB</text>
<text x="39" y="169.3">SRAM_LB</text>
<text x="57.1" y="173.1">SRAM_D[0..15]</text>
<text x="120.1" y="171.2">SD_DAT</text>
<text x="120.1" y="173.1">SD_CLK</text>
<text x="39" y="178.9">SD_CMD</text>
<text x="39" y="177">SD_CLK</text>
<text x="120.1" y="175.1">SD_CMD</text>
<text x="120.1" y="177">SD_DAT3</text>
<text x="39" y="180.8">SD_DAT3</text>
<text x="62.3" y="180.8">SD_DAT</text>
</g>
<g font-size="1.7">
<text x="222" y="183.6">Title</text>
<text x="229.8" y="185.5">Altera Cyclone II Starter Board</text>
<text x="222" y="189.3">Size</text>
<text x="224" y="191.3">B</text>
<text x="229.8" y="189.3">Document Number</text>
<text x="229.8" y="191.3">TOP LEVEL</text>
<text x="285.7" y="189.3">Rev</text>
<text x="287.7" y="191.3">1.1A</text>
<text x="222" y="195.1">Date:</text>
<text x="232.1" y="195.1">Tuesday, October 03, 2006</text>
<text x="260.6" y="195.1">Sheet</text>
<text x="270.3" y="195.1">3</text>
<text x="276.1" y="195.1">of</text>
<text x="281.9" y="195.1">21</text>
</g>
<g font-size="1.4">
<text x="30.9" y="11.7">5</text>
<text x="88.8" y="11.7">4</text>
<text x="146.7" y="11.7">3</text>
<text x="204.7" y="11.7">2</text>
<text x="262.6" y="11.7">1</text>
<text x=".5" y="36.3">D</text>
<text x="292" y="36.3">D</text>
<text x=".5" y="82.1">C</text>
<text x="292" y="82.1">C</text>
<text x=".5" y="128">B</text>
<text x="292" y="128">B</text>
<text x=".5" y="173.8">A</text>
<text x="292" y="173.8">A</text>
<text x="30.9" y="197">5</text>
<text x="88.8" y="197">4</text>
<text x="146.7" y="197">3</text>
<text x="204.7" y="197">2</text>
<text x="262.6" y="197">1</text>
</g>
</svg>
